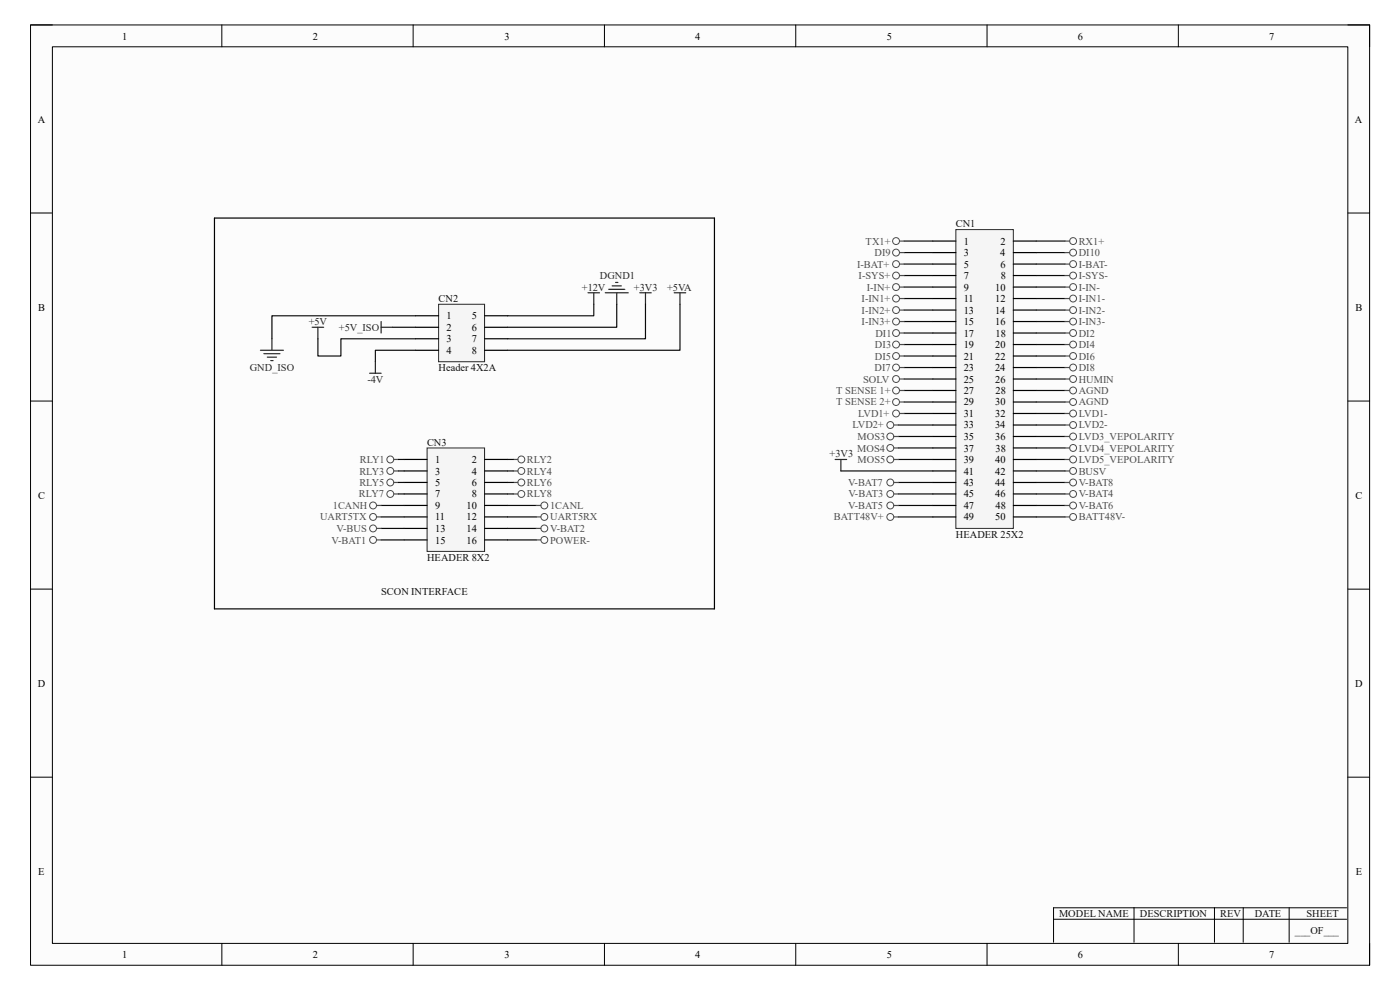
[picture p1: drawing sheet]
<svg xmlns="http://www.w3.org/2000/svg" width="297mm" height="210mm" viewBox="0 0 297 210" stroke-linecap="round" stroke-linejoin="round" font-family="sans-serif">
<path d="M6.5 5.3h284.1v199.5h-284.1z" fill-rule="evenodd" fill="#fcfcfc"/>
<path d="M6.5 5.3h284.1v199.5h-284.1z" fill="none" stroke="#000" stroke-width=".21"/>
<path d="M11.1 9.9h274.8v190.2h-274.8z" fill-rule="evenodd" fill="#fcfcfc"/>
<g fill="none" stroke="#000" stroke-width=".21">
<path d="M6.5 5.3h4.6M11.1 9.9h274.8v190.2h-274.8zM47.1 5.3v4.6M87.6 5.3v4.6M128.2 5.3v4.6M168.8 5.3v4.6M209.4 5.3v4.6M250 5.3v4.6M285.9 5.3h4.7v4.6M6.5 45.2h4.6M285.9 45.2h4.7M6.5 85.1h4.6"/>
<path d="M285.9 85.1h4.7M6.5 125h4.6M285.9 125h4.7M6.5 164.9h4.6M285.9 164.9h4.7M223.5 195h62.2M240.6 192.6v7.3M257.7 192.6v7.3M263.7 192.6v7.3M273.5 192.6v7.3M285.7 192.6h-62.2v7.3M47.1 200.1v4.7"/>
<path d="M87.7 200.1v4.7M128.2 200.1v4.7M168.8 200.1v4.7M209.4 200.1v4.7M250 200.1v4.7M290.6 200.1v4.7"/>
</g>
<path d="M202.8 48.7h12.2v63.4h-12.2z" fill-rule="evenodd" fill="#f5f5f5"/>
<path d="M202.8 48.7h12.2v63.4h-12.2z" fill="none" stroke="#262626" stroke-width=".21"/>
<g fill="none" stroke="#000" stroke-width=".25">
<path d="M197.9 51.1h4.9M197.9 53.6h4.9M197.9 56h4.9M197.9 58.5h4.9M215 51.1h4.8M215 53.6h4.8M215 56h4.8M215 58.5h4.8M197.9 60.9h4.9M197.9 63.3h4.9M197.9 65.8h4.9M197.9 68.2h4.9"/>
<path d="M197.9 70.6h4.9M197.9 73.1h4.9M197.9 75.5h4.9M197.9 78h4.9M215 60.9h4.8M215 63.3h4.8M215 65.8h4.8M215 68.2h4.8M215 70.6h4.8M215 73.1h4.8M215 75.5h4.8M215 78h4.8"/>
<path d="M197.9 80.4h4.9M197.9 82.8h4.9M197.9 85.3h4.9M197.9 87.7h4.9M197.9 90.2h4.9M197.9 92.6h4.9M197.9 95h4.9M197.9 97.5h4.9M197.9 99.9h4.9M215 80.4h4.8M215 82.8h4.8M215 85.3h4.8"/>
<path d="M215 87.7h4.8M215 90.2h4.8M215 92.6h4.8M215 95h4.8M215 97.5h4.8M215 99.9h4.8M197.9 102.4h4.9M197.9 104.8h4.9M197.9 107.2h4.9M197.9 109.7h4.9M215 102.4h4.8M215 104.8h4.8"/>
<path d="M215 107.2h4.8M215 109.7h4.8"/>
</g>
<path d="M90.6 95h12.2v22h-12.2z" fill-rule="evenodd" fill="#f5f5f5"/>
<path d="M90.6 95h12.2v22h-12.2z" fill="none" stroke="#262626" stroke-width=".21"/>
<g fill="none" stroke="#000" stroke-width=".25">
<path d="M45.5 46.3h106.1v82.9h-106.1zM85.7 97.5h4.9M85.7 99.9h4.9M102.8 97.5h4.9M102.8 99.9h4.9M85.7 102.3h4.9M85.7 104.8h4.9M85.7 107.2h4.9M85.7 109.7h4.9M85.7 112.1h4.9M85.7 114.5h4.9M102.8 102.3h4.9"/>
<path d="M102.8 104.8h4.9M102.8 107.2h4.9M102.8 109.7h4.9M102.8 112.1h4.9M102.8 114.5h4.9"/>
</g>
<g fill="none" stroke="#4c4c4c" stroke-width=".21">
<circle cx="190.1" cy="58.5" r=".73"/>
<circle cx="190.1" cy="51.1" r=".73"/>
<circle cx="190.1" cy="53.6" r=".73"/>
<circle cx="190.1" cy="56" r=".73"/>
<circle cx="227.7" cy="58.5" r=".73"/>
<circle cx="227.7" cy="51.1" r=".73"/>
<circle cx="227.7" cy="53.6" r=".73"/>
<circle cx="227.7" cy="56" r=".73"/>
<circle cx="190.1" cy="60.9" r=".73"/>
<circle cx="190.1" cy="68.2" r=".73"/>
<circle cx="190.1" cy="65.8" r=".73"/>
<circle cx="190.1" cy="70.6" r=".73"/>
<circle cx="190.1" cy="78" r=".73"/>
<circle cx="190.1" cy="63.3" r=".73"/>
<circle cx="190.1" cy="73.1" r=".73"/>
<circle cx="190.1" cy="75.5" r=".73"/>
<circle cx="227.7" cy="68.2" r=".73"/>
<circle cx="227.7" cy="65.8" r=".73"/>
<circle cx="227.7" cy="60.9" r=".73"/>
<circle cx="227.7" cy="78" r=".73"/>
<circle cx="227.7" cy="70.6" r=".73"/>
<circle cx="227.7" cy="63.3" r=".73"/>
<circle cx="227.7" cy="73.1" r=".73"/>
<circle cx="227.7" cy="75.5" r=".73"/>
<circle cx="82.8" cy="97.5" r=".73"/>
<circle cx="82.8" cy="99.9" r=".73"/>
<circle cx="110.6" cy="99.9" r=".73"/>
<circle cx="110.6" cy="97.5" r=".73"/>
<circle cx="188.9" cy="95" r=".73"/>
<circle cx="188.9" cy="92.6" r=".73"/>
<circle cx="188.9" cy="97.5" r=".73"/>
<circle cx="188.9" cy="90.2" r=".73"/>
<circle cx="190.1" cy="80.4" r=".73"/>
<circle cx="190.1" cy="82.8" r=".73"/>
<circle cx="190.1" cy="85.3" r=".73"/>
<circle cx="190.1" cy="87.7" r=".73"/>
<circle cx="227.7" cy="97.5" r=".73"/>
<circle cx="227.7" cy="85.3" r=".73"/>
<circle cx="227.7" cy="95" r=".73"/>
<circle cx="227.7" cy="99.9" r=".73"/>
<circle cx="227.7" cy="80.4" r=".73"/>
<circle cx="227.7" cy="82.8" r=".73"/>
<circle cx="227.7" cy="87.7" r=".73"/>
<circle cx="227.7" cy="90.2" r=".73"/>
<circle cx="227.7" cy="92.6" r=".73"/>
<circle cx="79.1" cy="114.5" r=".73"/>
<circle cx="79.1" cy="112.1" r=".73"/>
<circle cx="79.1" cy="107.2" r=".73"/>
<circle cx="79.1" cy="109.7" r=".73"/>
<circle cx="82.8" cy="102.3" r=".73"/>
<circle cx="82.8" cy="104.8" r=".73"/>
<circle cx="110.6" cy="104.8" r=".73"/>
<circle cx="110.6" cy="102.3" r=".73"/>
<circle cx="115.5" cy="107.2" r=".73"/>
<circle cx="115.5" cy="109.7" r=".73"/>
<circle cx="115.5" cy="112.1" r=".73"/>
<circle cx="115.5" cy="114.5" r=".73"/>
<circle cx="188.9" cy="104.8" r=".73"/>
<circle cx="188.9" cy="102.4" r=".73"/>
<circle cx="188.9" cy="107.2" r=".73"/>
<circle cx="188.9" cy="109.7" r=".73"/>
<circle cx="227.7" cy="102.4" r=".73"/>
<circle cx="227.7" cy="107.2" r=".73"/>
<circle cx="227.7" cy="109.7" r=".73"/>
<circle cx="227.7" cy="104.8" r=".73"/>
</g>
<g fill="none" stroke="#4c4c4c" stroke-width=".25">
<path d="M190.8 51.1h1M190.8 53.6h1M190.8 56h1M190.8 58.5h1M225.9 51.1h1M225.9 53.6h1M225.9 56h1M225.9 58.5h1M190.8 60.9h1M190.8 63.3h1M190.8 65.8h1M190.8 68.2h1"/>
<path d="M190.8 70.6h1M190.8 73.1h1M190.8 75.5h1M190.8 78h1M225.9 60.9h1M225.9 63.3h1M225.9 65.8h1M225.9 68.2h1M225.9 70.6h1M225.9 73.1h1M225.9 75.5h1M225.9 78h1"/>
<path d="M83.5 97.5h1M83.5 99.9h1M108.9 97.5h1M108.9 99.9h1M189.6 97.5h1M189.6 90.2h1M189.6 92.6h1M189.6 95h1M190.8 80.4h1M190.8 82.8h1M190.8 85.3h1M190.8 87.7h1"/>
<path d="M225.9 97.5h1M225.9 99.9h1M225.9 80.4h1M225.9 82.8h1M225.9 85.3h1M225.9 87.7h1M225.9 90.2h1M225.9 92.6h1M225.9 95h1M79.9 107.2h1M79.9 109.7h1M79.9 114.5h1"/>
<path d="M79.9 112.1h1M83.5 102.3h1M83.5 104.8h1M108.9 102.3h1M108.9 104.8h1M113.8 107.2h.9M113.8 109.7h.9M113.8 114.5h.9M113.8 112.1h.9M189.6 102.4h1M189.6 104.8h1M189.6 107.2h1"/>
<path d="M189.6 109.7h1M225.9 102.4h1M225.9 104.8h1M225.9 107.2h1M225.9 109.7h1"/>
</g>
<g fill="none" stroke="#262626" stroke-width=".25">
<path d="M130.6 59.9h.5M55.2 74.3h4.9M56 75h3.4M56.7 75.8h2M57.4 76.5h.5M57.7 71.9v2.4M66.2 69.4h2.5M67.4 69.4v2.5M78.4 79.2h2.5M79.6 76.7v2.5M124.7 62.1h2.5M126 62.1v2.4"/>
<path d="M128.4 62.1h4.9M129.1 61.4h3.5M129.9 60.6h1.9M130.8 62.1v2.4M135.7 62.1h2.5M136.9 62.1v2.4M143 62.1h2.5M144.3 62.1v2.4M177.2 97.5h2.4M178.4 97.5v2.4"/>
</g>
<g fill="none" stroke="#0e0e0e" stroke-width=".25">
<path d="M191.8 53.6h6.1M191.8 51.1h6.1M191.8 56h6.1M191.8 58.5h6.1M219.8 53.6h6.1M219.8 51.1h6.1M219.8 56h6.1M219.8 58.5h6.1M191.8 60.9h6.1M191.8 63.3h6.1M191.8 65.8h6.1M191.8 68.2h6.1"/>
<path d="M191.8 70.6h6.1M191.8 73.1h6.1M191.8 75.5h6.1M191.8 78h6.1M219.8 60.9h6.1M219.8 63.3h6.1M219.8 65.8h6.1M219.8 68.2h6.1M219.8 70.6h6.1M219.8 73.1h6.1M219.8 75.5h6.1M219.8 78h6.1"/>
<path d="M84.5 97.5h1.2M84.5 99.9h1.2M107.7 97.5h1.2M107.7 99.9h1.2M190.6 90.2h7.3M190.6 92.6h7.3M190.6 95h7.3M190.6 97.5h7.3M191.8 80.4h6.1M191.8 82.8h6.1M191.8 85.3h6.1M191.8 87.7h6.1"/>
<path d="M219.8 80.4h6.1M219.8 82.8h6.1M219.8 85.3h6.1M219.8 87.7h6.1M219.8 90.2h6.1M219.8 92.6h6.1M219.8 95h6.1M219.8 97.5h6.1M80.9 107.2h4.8M80.9 109.7h4.8M80.9 112.1h4.8M80.9 114.5h4.8"/>
<path d="M84.5 102.3h1.2M84.5 104.8h1.2M107.7 102.3h1.2M107.7 104.8h1.2M107.7 107.2h6.1M107.7 109.7h6.1M107.7 112.1h6.1M107.7 114.5h6.1M190.6 102.4h7.3M190.6 104.8h7.3M190.6 107.2h7.3M190.6 109.7h7.3"/>
<path d="M219.8 102.4h6.1M219.8 104.8h6.1M219.8 107.2h6.1M219.8 109.7h6.1"/>
</g>
<path d="M93 64.5h9.8v12.2h-9.8z" fill-rule="evenodd" fill="#f5f5f5"/>
<path d="M93 64.5h9.8v12.2h-9.8z" fill="none" stroke="#262626" stroke-width=".21"/>
<path d="M88.2 67h4.8M88.2 69.4h4.8M88.2 71.9h4.8M88.2 74.3h4.8M102.8 67h4.9M102.8 69.4h4.9M102.8 71.9h4.9M102.8 74.3h4.9" fill="none" stroke="#000" stroke-width=".25"/>
<path d="M67.4 71.9v3.6h4.9v-3.6h15.9M83.3 69.4h4.9M88.2 67h-30.5v4.9M88.2 74.3h-8.6v2.4M126 64.5v2.5h-18.3M130.8 64.5v4.9h-23.1M136.9 64.5v7.4h-29.2M144.3 64.5v9.8h-36.6M178.4 99.9h19.5M219.8 99.9h6.1" fill="none" stroke="#0e0e0e" stroke-width=".25"/>
<path d="M80.9 68.2v2.4M80.9 69.4h2.4" fill="none" stroke="#262626" stroke-width=".25"/>
<g font-size="2.2">
<text x="26" y="8.4">1</text>
<text x="66.3" y="8.4">2</text>
<text x="107" y="8.4">3</text>
<text x="147.5" y="8.4">4</text>
<text x="188.1" y="8.4">5</text>
<text x="228.7" y="8.4">6</text>
<text x="269.3" y="8.4">7</text>
<text x="8" y="26">A</text>
<text x="287.4" y="26">A</text>
<text x="204.5" y="51.9">1</text>
<text x="212.3" y="51.9">2</text>
<text x="204.5" y="54.3">3</text>
<text x="204.5" y="56.8">5</text>
<text x="204.5" y="59.2">7</text>
<text x="212.2" y="54.3">4</text>
<text x="212.3" y="56.8">6</text>
<text x="212.3" y="59.2">8</text>
<text x="8.1" y="65.9">B</text>
<text x="204.5" y="61.6">9</text>
<text x="204.5" y="64.1">11</text>
<text x="211.2" y="61.6">10</text>
<text x="211.2" y="64.1">12</text>
<text x="287.6" y="65.9">B</text>
<text x="94.7" y="67.7">1</text>
<text x="94.7" y="70.2">2</text>
<text x="100.1" y="70.2">6</text>
<text x="100.1" y="67.7">5</text>
<text x="204.5" y="66.5">13</text>
<text x="204.5" y="69">15</text>
<text x="204.5" y="71.4">17</text>
<text x="211.1" y="66.5">14</text>
<text x="211.2" y="69">16</text>
<text x="211.2" y="71.4">18</text>
<text x="94.7" y="72.6">3</text>
<text x="94.7" y="75.1">4</text>
<text x="100.1" y="72.6">7</text>
<text x="100.1" y="75.1">8</text>
<text x="204.5" y="73.8">19</text>
<text x="204.5" y="76.3">21</text>
<text x="211.2" y="73.8">20</text>
<text x="211.2" y="76.3">22</text>
<text x="204.5" y="78.7">23</text>
<text x="204.5" y="81.2">25</text>
<text x="204.5" y="83.6">27</text>
<text x="211.1" y="78.7">24</text>
<text x="211.2" y="81.2">26</text>
<text x="211.2" y="83.6">28</text>
<text x="204.5" y="86">29</text>
<text x="204.5" y="88.5">31</text>
<text x="211.2" y="86">30</text>
<text x="211.2" y="88.5">32</text>
<text x="204.5" y="90.9">33</text>
<text x="204.5" y="93.3">35</text>
<text x="204.5" y="95.8">37</text>
<text x="211.1" y="90.9">34</text>
<text x="211.2" y="93.3">36</text>
<text x="211.2" y="95.8">38</text>
<text x="92.3" y="98.2">1</text>
<text x="92.3" y="100.7">3</text>
<text x="100.1" y="98.2">2</text>
<text x="100.1" y="100.7">4</text>
<text x="204.5" y="98.2">39</text>
<text x="204.5" y="100.7">41</text>
<text x="211.2" y="98.2">40</text>
<text x="211.2" y="100.7">42</text>
<text x="8.1" y="105.8">C</text>
<text x="92.3" y="103.1">5</text>
<text x="92.3" y="105.5">7</text>
<text x="92.3" y="108">9</text>
<text x="99" y="108">10</text>
<text x="100.1" y="103.1">6</text>
<text x="100.1" y="105.5">8</text>
<text x="204.5" y="103.1">43</text>
<text x="204.5" y="105.5">45</text>
<text x="204.5" y="108">47</text>
<text x="211.1" y="103.1">44</text>
<text x="211.2" y="105.5">46</text>
<text x="211.2" y="108">48</text>
<text x="287.6" y="105.8">C</text>
<text x="92.3" y="110.4">11</text>
<text x="92.3" y="112.9">13</text>
<text x="99" y="110.4">12</text>
<text x="99" y="112.9">14</text>
<text x="204.5" y="110.4">49</text>
<text x="211.2" y="110.4">50</text>
<text x="92.3" y="115.3">15</text>
<text x="99" y="115.3">16</text>
<text x="8" y="145.7">D</text>
<text x="287.5" y="145.7">D</text>
<text x="8.1" y="185.6">E</text>
<text x="287.6" y="185.6">E</text>
<text x="26" y="203.2">1</text>
<text x="66.3" y="203.2">2</text>
<text x="107" y="203.2">3</text>
<text x="147.5" y="203.2">4</text>
<text x="188.1" y="203.2">5</text>
<text x="228.7" y="203.2">6</text>
<text x="269.3" y="203.2">7</text>
</g>
<g font-size="2.2" fill="#4c4c4c">
<text x="183.6" y="51.9">TX1+</text>
<text x="228.9" y="51.9">RX1+</text>
<text x="181.8" y="56.8">I-BAT+</text>
<text x="182.2" y="59.2">I-SYS+</text>
<text x="185.5" y="54.3">DI9</text>
<text x="228.9" y="54.3">DI10</text>
<text x="228.9" y="56.8">I-BAT-</text>
<text x="228.9" y="59.2">I-SYS-</text>
<text x="182.8" y="64.1">I-IN1+</text>
<text x="183.9" y="61.6">I-IN+</text>
<text x="228.9" y="61.6">I-IN-</text>
<text x="228.9" y="64.1">I-IN1-</text>
<text x="182.8" y="66.5">I-IN2+</text>
<text x="182.8" y="69">I-IN3+</text>
<text x="185.7" y="71.4">DI1</text>
<text x="228.9" y="66.5">I-IN2-</text>
<text x="228.9" y="69">I-IN3-</text>
<text x="228.9" y="71.4">DI2</text>
<text x="185.6" y="76.3">DI5</text>
<text x="185.6" y="73.8">DI3</text>
<text x="228.9" y="73.8">DI4</text>
<text x="228.9" y="76.3">DI6</text>
<text x="177.4" y="83.6">T SENSE 1+</text>
<text x="183.1" y="81.2">SOLV</text>
<text x="185.5" y="78.7">DI7</text>
<text x="228.9" y="78.7">DI8</text>
<text x="228.9" y="81.2">HUMIN</text>
<text x="228.9" y="83.6">AGND</text>
<text x="177.4" y="86">T SENSE 2+</text>
<text x="182" y="88.5">LVD1+</text>
<text x="228.9" y="86">AGND</text>
<text x="228.9" y="88.5">LVD1-</text>
<text x="180.8" y="90.9">LVD2+</text>
<text x="181.9" y="95.8">MOS4</text>
<text x="181.9" y="93.3">MOS3</text>
<text x="228.9" y="90.9">LVD2-</text>
<text x="228.9" y="93.3">LVD3_VEPOLARITY</text>
<text x="228.9" y="95.8">LVD4_VEPOLARITY</text>
<text x="76.2" y="100.7">RLY3</text>
<text x="76.3" y="98.2">RLY1</text>
<text x="111.8" y="98.2">RLY2</text>
<text x="111.8" y="100.7">RLY4</text>
<text x="181.9" y="98.2">MOS5</text>
<text x="228.9" y="100.7">BUSV</text>
<text x="228.9" y="98.2">LVD5_VEPOLARITY</text>
<text x="70.6" y="108">1CANH</text>
<text x="76.2" y="105.5">RLY7</text>
<text x="76.2" y="103.1">RLY5</text>
<text x="111.8" y="103.1">RLY6</text>
<text x="111.8" y="105.5">RLY8</text>
<text x="116.7" y="108">1CANL</text>
<text x="179.9" y="103.1">V-BAT7</text>
<text x="180" y="108">V-BAT5</text>
<text x="180" y="105.5">V-BAT3</text>
<text x="228.9" y="103.1">V-BAT8</text>
<text x="228.9" y="105.5">V-BAT4</text>
<text x="228.9" y="108">V-BAT6</text>
<text x="67.9" y="110.4">UART5TX</text>
<text x="71.4" y="112.9">V-BUS</text>
<text x="116.7" y="110.4">UART5RX</text>
<text x="116.7" y="112.9">V-BAT2</text>
<text x="176.9" y="110.4">BATT48V+</text>
<text x="228.9" y="110.4">BATT48V-</text>
<text x="70.4" y="115.3">V-BAT1</text>
<text x="116.7" y="115.3">POWER-</text>
</g>
<g font-size="2.2" fill="#0e0e0e">
<text x="202.8" y="48.2">CN1</text>
<text x="93" y="64.1">CN2</text>
<text x="93" y="78.7">Header 4X2A</text>
<text x="90.6" y="94.6">CN3</text>
<text x="90.6" y="119">HEADER 8X2</text>
<text x="202.8" y="114.1">HEADER 25X2</text>
<text x="80.9" y="126.3">SCON INTERFACE</text>
<text x="224.7" y="194.6">MODEL NAME</text>
<text x="241.8" y="194.6">DESCRIPTION</text>
<text x="258.9" y="194.6">REV</text>
<text x="266.2" y="194.6">DATE</text>
<text x="277.2" y="194.6">SHEET</text>
<text x="274.7" y="198.2">___OF___</text>
</g>
<g font-size="2.2" fill="#262626">
<text x="127.3" y="59.2">DGND1</text>
<text x="123.4" y="61.6">+12V</text>
<text x="134.5" y="61.6">+3V3</text>
<text x="141.5" y="61.6">+5VA</text>
<text x="65.5" y="69">+5V</text>
<text x="71.9" y="70.2">+5V_ISO</text>
<text x="53" y="78.7">GND_ISO</text>
<text x="77.9" y="81.2">-4V</text>
<text x="176" y="97">+3V3</text>
</g>
</svg>
